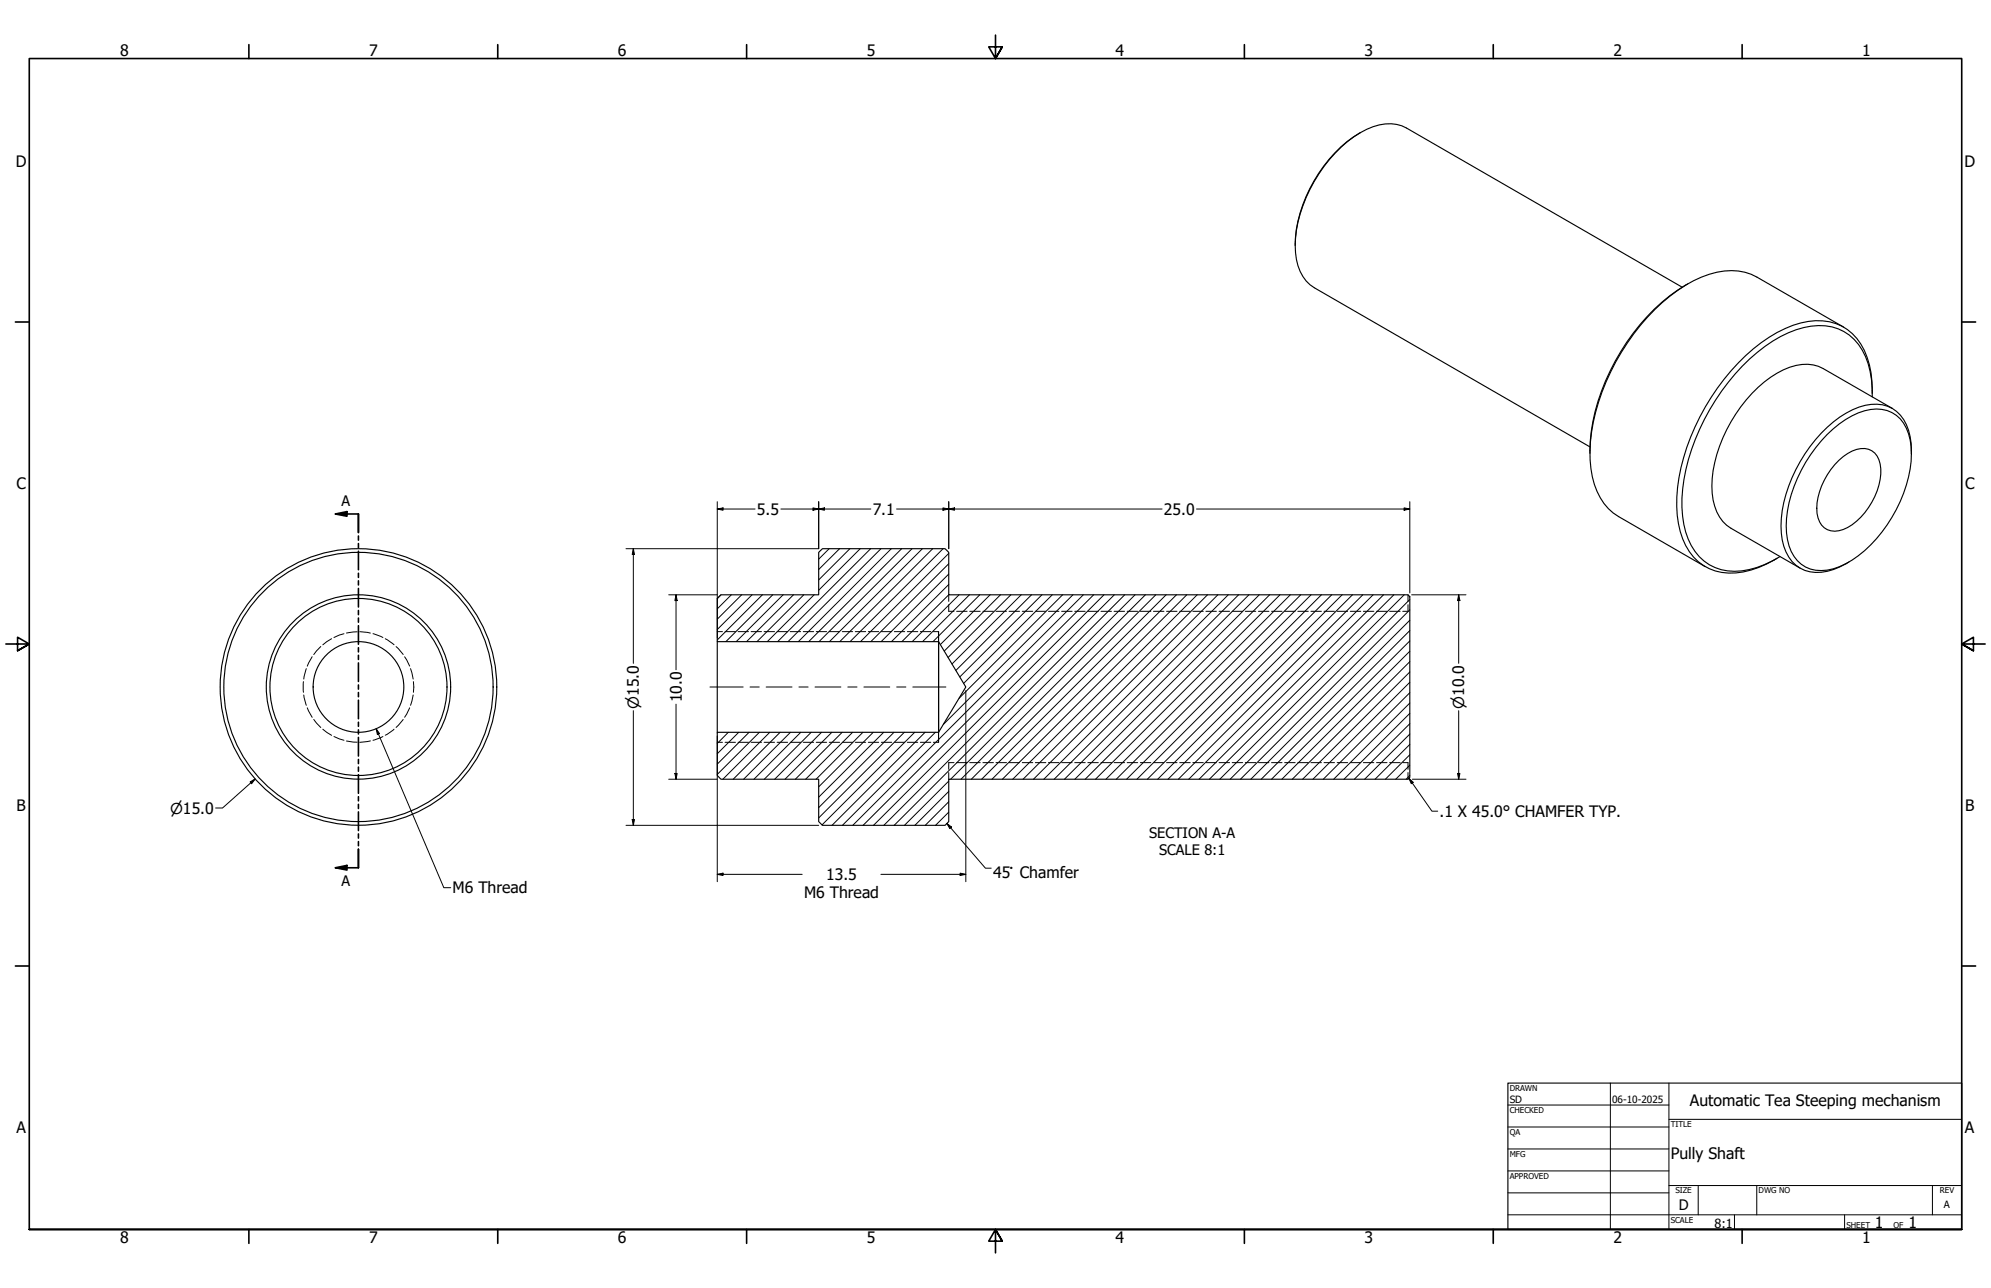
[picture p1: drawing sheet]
<svg xmlns="http://www.w3.org/2000/svg" width="864mm" height="559mm" viewBox="0 0 864 559" stroke-linecap="round" stroke-linejoin="round" font-family="sans-serif">
<!-- layer: Hatch (ANSI) -->
<g fill="none" stroke="#000" stroke-width=".43">
<path d="M359.7 238.1l-4.6 4.5M364.2 238.1l-9.1 9M368.7 238.1l-13.6 13.5M373.1 238.1l-18 18M377.6 238.1l-40.3 40.3M382.1 238.1l-40.3 40.3M386.6 238.1l-40.3 40.3M391.1 238.1l-40.3 40.3M395.6 238.1l-40.4 40.3M400.1 238.1l-40.3 40.3M404.6 238.1l-40.4 40.3M409.1 238.1l-40.4 40.3"/>
<path d="M312.7 258.1l-1.6 1.6M317.2 258.1l-6.1 6.1M321.7 258.1l-10.6 10.5M326.2 258.1l-15.1 15M330.7 258.1l-19.6 19.5M335.2 258.1l-20.3 20.3M339.7 258.1l-20.4 20.3M344.2 258.1l-20.4 20.3M348.7 258.1l-20.4 20.3M353.1 258.1l-20.3 20.3M411.5 258.1l-20.3 20.3M411.5 253.6l-24.8 24.8"/>
<path d="M411.5 249.1l-29.3 29.3M411.5 244.6l-33.8 33.8M411.5 240.1l-38.3 38.3M416 258.1l-20.3 20.3M420.5 258.1l-20.3 20.3M425 258.1l-20.3 20.3M429.5 258.1l-21.6 21.5M434 258.1l-24.4 24.4M438.5 258.1l-27.3 27.2M442.9 258.1l-30 30M447.4 258.1l-32.8 32.8M451.9 258.1l-35.6 35.6"/>
<path d="M456.4 258.1l-38.4 38.4M460.9 258.1l-44.9 44.9M465.4 258.1l-56.2 56.2M469.9 258.1l-100 100M474.4 258.1l-100 100M478.9 258.1l-100 100M483.3 258.1l-99.9 100M487.9 258.1l-100.1 100M492.3 258.1l-80 80M496.8 258.1l-80 80M501.3 258.1l-80 80M505.8 258.1l-80 80"/>
<path d="M510.3 258.1l-80 80M514.8 258.1l-80 80M519.3 258.1l-80 80M523.8 258.1l-80 80M528.2 258.1l-79.9 80M532.8 258.1l-80 80M537.2 258.1l-80 80M541.7 258.1l-80 80M546.2 258.1l-80 80M550.7 258.1l-80 80M555.2 258.1l-80 80M559.7 258.1l-80 80"/>
<path d="M564.2 258.1l-80 80M568.7 258.1l-80 80M573.2 258.1l-80.1 80M577.6 258.1l-79.9 80M582.2 258.1l-80.1 80M586.6 258.1l-80 80M591.1 258.1l-80 80M595.6 258.1l-80 80M600.1 258.1l-80 80M604.6 258.1l-80 80M609.1 258.1l-80 80M611.5 278.1l-60 60"/>
<path d="M611.5 273.6l-64.4 64.5M611.5 269.1l-69 69M611.5 264.6l-73.4 73.5M611.5 260.1l-77.9 78M611.5 296l-42 42.1M611.5 291.5l-46.5 46.6M611.5 287.1l-51 51M611.5 282.5l-55.5 55.6M311.4 317.7l-.3 .3M315.9 317.7l-4.8 4.8M320.4 317.7l-9.3 9.3M324.9 317.7l-13.8 13.8"/>
<path d="M329.4 317.7l-18.3 18.3M333.9 317.7l-20.4 20.4M338.4 317.7l-20.4 20.4M342.9 317.7l-20.4 20.4M347.3 317.7l-20.3 20.4M351.9 317.7l-20.4 20.4M356.3 317.7l-20.3 20.4M360.8 317.7l-20.3 20.4M365.3 317.7l-20.3 20.4M369.8 317.7l-20.3 20.4M374.3 317.7l-20.3 20.4M378.8 317.7l-23.7 23.7"/>
<path d="M383.3 317.7l-28.2 28.2M387.8 317.7l-32.7 32.7M392.3 317.7l-37.2 37.2M396.7 317.7l-40.1 40.2M401.2 317.7l-40.3 40.4M405.7 317.7l-40.3 40.4M611.5 318.5l-19.6 19.6M611.5 314l-24.1 24.1M611.5 309.5l-28.5 28.6M611.5 305l-33 33.1M611.5 300.5l-37.5 37.6M411.5 338.9l-19.2 19.2"/>
<path d="M611.5 336.4l-1.6 1.7M611.5 332l-6.1 6.1M611.5 327.4l-10.6 10.7M611.5 323l-15.1 15.1M411.5 352.4l-5.7 5.7M411.5 347.8l-10.2 10.3M411.5 343.4l-14.7 14.7"/>
</g>
<!-- layer: Hidden Narrow (ANSI) -->
<g fill="none" stroke="#000" stroke-width=".43">
<path d="M411.5 258.1v2.8M610.7 258.1v2.8M143.8 277.1l-3.8 2.7M149.2 275l-4.3 1.6M154.9 274.1l-4.6 .5M156.1 274.1l4.6 .6M161.8 274.9l4.3 1.7M167.1 277.1l3.8 2.6M311.1 274h2.3M314.5 274h4.5M320.1 274h4.6M325.8 274h4.5"/>
<path d="M331.4 274h4.6M337.1 274h4.5M342.8 274h4.5M348.4 274h4.5M354 274h4.6M359.7 274h4.5M365.3 274h4.6M371 274h4.5M376.6 274h4.5M382.3 274h4.5M387.9 274h4.5M393.6 274h4.5"/>
<path d="M399.2 274h4.5M404.8 274h2.3M411.5 262.4v2.8h2.3M414.9 265.2h4.6M420.6 265.2h4.6M426.3 265.2h4.6M432 265.2h4.6M437.7 265.2h4.5M443.4 265.2h4.6M449.1 265.2h4.5M454.8 265.2h4.5M460.5 265.2h4.5"/>
<path d="M466.2 265.2h4.5M471.8 265.2h4.6M477.6 265.2h4.5M483.2 265.2h4.6M488.9 265.2h4.6M494.6 265.2h4.6M500.3 265.2h4.6M506 265.2h4.5M511.7 265.2h4.6M517.4 265.2h4.5M523.1 265.2h4.5M528.8 265.2h4.5"/>
<path d="M534.5 265.2h4.5M540.1 265.2h4.6M545.9 265.2h4.5M551.5 265.2h4.6M557.2 265.2h4.6M562.9 265.2h4.6M568.6 265.2h4.6M574.3 265.2h4.5M580 265.2h4.6M585.7 265.2h4.5M591.4 265.2h4.5M597.1 265.2h4.5"/>
<path d="M602.8 265.2h4.5M610.7 262.4v2.8h-2.3M131.6 295.7v4.7M132.9 290.1l-1.1 4.5M135.4 284.9l-2.1 4.1M139.1 280.5l-3 3.5M171.8 280.5l3.1 3.5M175.5 284.9l2.2 4.1M178.1 290.1l1.1 4.5M179.3 295.7v4.7M131.8 301.5l1.1 4.5M133.3 307.1l2.1 4.1"/>
<path d="M136.1 312.1l3 3.5M140 316.4l3.8 2.6M144.9 319.5l4.3 1.7M166.1 319.5l-4.3 1.7M170.9 316.4l-3.8 2.6M174.9 312.1l-3.1 3.5M177.7 307.1l-2.2 4.1M179.2 301.5l-1.1 4.5M150.3 321.5l4.6 .5M160.7 321.5l-4.6 .6M311.1 322.1h2.3M314.5 322.1h4.5"/>
<path d="M320.1 322.1h4.6M325.8 322.1h4.5M331.4 322.1h4.6M337.1 322.1h4.5M342.8 322.1h4.5M348.4 322.1h4.5M354 322.1h4.6M359.7 322.1h4.5M365.3 322.1h4.6M371 322.1h4.5M376.6 322.1h4.5M382.3 322.1h4.5"/>
<path d="M387.9 322.1h4.5M393.6 322.1h4.5M399.2 322.1h4.5M404.8 322.1h2.3M411.5 335.2v2.9M413.8 330.9h-2.3v2.9M414.9 330.9h4.6M420.6 330.9h4.6M426.3 330.9h4.6M432 330.9h4.6M437.7 330.9h4.5M443.4 330.9h4.6"/>
<path d="M449.1 330.9h4.5M454.8 330.9h4.5M460.5 330.9h4.5M466.2 330.9h4.5M471.8 330.9h4.6M477.6 330.9h4.5M483.2 330.9h4.6M488.9 330.9h4.6M494.6 330.9h4.6M500.3 330.9h4.6M506 330.9h4.5M511.7 330.9h4.6"/>
<path d="M517.4 330.9h4.5M523.1 330.9h4.5M528.8 330.9h4.5M534.5 330.9h4.5M540.1 330.9h4.6M545.9 330.9h4.5M551.5 330.9h4.6M557.2 330.9h4.6M562.9 330.9h4.6M568.6 330.9h4.6M574.3 330.9h4.5M580 330.9h4.6"/>
<path d="M585.7 330.9h4.5M591.4 330.9h4.5M597.1 330.9h4.5M602.8 330.9h4.5M608.4 330.9h2.3v2.9M610.7 335.2v2.9"/>
</g>
<!-- layer: Visible (ANSI) -->
<g fill="none" stroke="#000" stroke-width=".49">
<path d="M590.1 57.5a61 61 0 0 0-28.3 49M729.7 124.6l-119.6-69a18.1 18.1 0 0 0-17.3 .5 58.3 58.3 0 0 0-26.2 29.5 45.7 45.7 0 0 0-3.6 29.7 16.8 16.8 0 0 0 7.1 9.5l119.5 69.1M732 123.2a89.5 89.5 0 0 0-37.4 46.6 75.1 75.1 0 0 0-5 26.9M799.7 141.9l-37.6-21.7a26.9 26.9 0 0 0-24.1 0 78.8 78.8 0 0 0-34.7 32.6 86.6 86.6 0 0 0-13.6 46.8 30.4 30.4 0 0 0 10 23l40 23.3M812.1 170.7a36.7 36.7 0 0 0-6.7-23.8 22.4 22.4 0 0 0-24.4-6.8 62.6 62.6 0 0 0-30.2 20.8 95.7 95.7 0 0 0-23.5 54.8 36.2 36.2 0 0 0 7.3 26 22.1 22.1 0 0 0 21.5 6.4 44.5 44.5 0 0 0 14.7-5.9M812.1 172.2a33.5 33.5 0 0 0-7.9-25 21.9 21.9 0 0 0-21.8-5.1 59.6 59.6 0 0 0-29.8 20.1 93.3 93.3 0 0 0-23.1 54.1 37.7 37.7 0 0 0 5.7 23 21.3 21.3 0 0 0 23.5 7.8 45 45 0 0 0 13.4-5.6M820.8 177.2l-30-17.3a18.1 18.1 0 0 0-17.2 .5 57.9 57.9 0 0 0-26.3 29.6 47.8 47.8 0 0 0-4.2 26.9 17.5 17.5 0 0 0 7.7 12.3l30 17.3M792.5 188.6a33.2 33.2 0 0 1 21.4-11.2 14 14 0 0 1 13.9 10.8 40.6 40.6 0 0 1-2.1 25.8 59.1 59.1 0 0 1-25.1 30.6 17.7 17.7 0 0 1-19.3 .2 18.5 18.5 0 0 1-6.4-13.5 55.7 55.7 0 0 1 12.7-37.1zM797.6 199.7a14.3 14.3 0 0 1 12.9-4.8 8.6 8.6 0 0 1 5.3 8.5 30.4 30.4 0 0 1-14.4 25.4 8.7 8.7 0 0 1-11.3-1 15.6 15.6 0 0 1-.9-14.5 32.9 32.9 0 0 1 8.4-13.6zM829.1 196.8a22.5 22.5 0 0 0-6.5-18.3 17.5 17.5 0 0 0-19-.7 57.9 57.9 0 0 0-26.3 29.5 45.7 45.7 0 0 0-3.6 29.7 15 15 0 0 0 18.9 10.9 33.7 33.7 0 0 0 9.3-4M311.1 259.6l1.6-1.5h42.4v-18.5l1.6-1.5h53.2l1.6 1.5v18.5h199.2l.8 .8v78.4l-.8 .8h-199.2v18.3l-1.6 1.7h-53.2l-1.6-1.7v-18.3h-42.4l-1.6-1.7v-18.7h96l11.8-19.6-11.8-19.7h-96zM311.1 278.4v39.3"/>
<path d="M407.1 274v48.1"/>
<circle cx="155.5" cy="298" r="60"/>
<circle cx="155.5" cy="298" r="58.4"/>
<circle cx="155.5" cy="298" r="40"/>
<circle cx="155.5" cy="298" r="38.4"/>
<circle cx="155.5" cy="298" r="19.7"/>
</g>
<!-- layer: Section Line (ANSI) -->
<g fill="none" stroke="#000" stroke-width=".71">
<path d="M145.5 223l5-1v2zM145.5 223h10v8M155.5 232.6v1.8M155.5 235.8v1.8M155.5 239.1v8.1M155.5 248.7v1.8M155.5 252v1.8M155.5 255.3v8M155.5 264.9v1.8M155.5 268.1v1.8M155.5 271.5v8M155.5 281v1.8"/>
<path d="M155.5 284.3v1.8M155.5 287.6v8.1M155.5 297.2v1.8M155.5 300.5v1.8M155.5 303.8v8M155.5 313.3v1.8M155.5 316.7v1.8M155.5 319.9v8.1M155.5 329.5v1.8M155.5 332.8v1.8M155.5 336.1v8.1M155.5 345.7v1.8"/>
<path d="M155.5 349v1.8M155.5 352.2v8.1M145.5 376.5l5-1v2zM155.5 361.8v1.8M155.5 365.1v1.8M155.5 368.4v8.1h-10"/>
</g>
<g fill="#000">
<path d="M145.5 223l5-1v2z" fill-rule="evenodd"/>
<path d="M145.5 376.5l5-1v2z" fill-rule="evenodd"/>
</g>
<!-- layer: Border (ANSI) -->
<g fill="none" stroke="#000" stroke-width=".71">
<path d="M107.9 19.4v6M215.9 19.4v6M323.8 19.4v6M431.8 15.2v10.2l-2.9-5.1h5.8l-2.9 5.1 2.9-5.1M539.8 19.4v6M647.7 19.4v6M755.6 19.4v6M6.7 139.7h6M850.9 139.7h6M2.5 279.4h10.2l-5.1-2.9v5.8l5.1-2.9-5.1 2.9M861.1 279.4h-10.2l5.1-2.9v5.8l-5.1-2.9 5.1 2.9M6.7 419.1h6"/>
<path d="M850.9 419.1h6M12.7 533.4v-508h838.2v508h-838.2h838.2M107.9 533.4v6M215.9 533.4v6M323.8 533.4v6M434.7 538.5l-2.9-5.1 2.9 5.1h-5.8l2.9-5.1v10.2M539.8 533.4v6M647.7 533.4v6M755.6 533.4v6"/>
</g>
<!-- layer: Title (ANSI) -->
<g fill="none" stroke="#000" stroke-width=".43">
<path d="M654 479.4h69.9M698.5 469.9v63.5M723.9 469.9v63.5M654 488.9h69.9M654 498.5h69.9M723.9 485.6h127M654 508h69.9M654 517.5h69.9M723.9 514.3h127M736.6 514.3v12.7M762 514.3v12.7M838.2 514.3v12.7"/>
<path d="M654 527h196.9M752.3 527v6.4M800.1 527v6.4"/>
</g>
<path d="M654 469.9h196.9v63.5h-196.9z" fill="none" stroke="#000" stroke-width=".49"/>
<!-- layer: Dimension (ANSI) -->
<g fill="none" stroke="#000" stroke-width=".43">
<path d="M311.1 217.7v59.1M355.1 217.7v20.4h-83.6M411.5 217.7v20.4M611.5 217.7v39.5M274.7 238.1l.5 2.5h-1zM274.7 238.1v49.7M311.1 220.8l2.5-.5v1.1zM311.1 220.8h16.4M338.7 220.8h39M352.6 220.3l2.5 .5-2.5 .6zM355.1 220.8l2.5-.5v1.1zM388.9 220.8h115.1"/>
<path d="M409 220.3l2.5 .5-2.5 .6zM411.5 220.8l2.5-.5v1.1zM519 220.8h92.5M609 220.3l2.5 .5-2.5 .6zM290.1 258.1h21M293.2 258.1l.5 2.5h-1zM293.2 258.1v32.5M612.3 258.1h23.6M632.7 258.1l.5 2.5h-1zM632.7 258.1v29.7M418.9 299.6v82.9M163.2 316.2l1.4 2.1-.9 .4z"/>
<path d="M163.2 316.2l29.3 68.9h3M274.7 308.3v49.8M293.2 305.5v32.6M311.1 319.3v63.2M632.7 308.3v29.8M108.5 339.2l2.2-1.2-1.6 2zM110.7 338l-14.2 12.6h-3M290.1 338.1h21M292.7 335.6h1l-.5 2.5zM612.6 338.1h23.3M632.2 335.6h1l-.5 2.5zM271.5 358.1h83.6"/>
<path d="M274.2 355.6h1l-.5 2.5zM311.1 379.3l2.5-.5v1zM311.1 379.3h36.8M382.1 379.3h36.8M416.5 378.8l2.4 .5-2.4 .5z"/>
</g>
<g fill="#000">
<path d="M311.1 220.8l2.5-.5v1.1z" fill-rule="evenodd"/>
<path d="M352.6 220.3l2.5 .5-2.5 .6z" fill-rule="evenodd"/>
<path d="M355.1 220.8l2.5-.5v1.1z" fill-rule="evenodd"/>
<path d="M409 220.3l2.5 .5-2.5 .6z" fill-rule="evenodd"/>
<path d="M411.5 220.8l2.5-.5v1.1z" fill-rule="evenodd"/>
<path d="M609 220.3l2.5 .5-2.5 .6z" fill-rule="evenodd"/>
<path d="M274.7 238.1l.5 2.5h-1z" fill-rule="evenodd"/>
<path d="M293.2 258.1l.5 2.5h-1z" fill-rule="evenodd"/>
<path d="M632.7 258.1l.5 2.5h-1z" fill-rule="evenodd"/>
<path d="M163.2 316.2l1.4 2.1-.9 .4z" fill-rule="evenodd"/>
<path d="M292.7 335.6h1l-.5 2.5z" fill-rule="evenodd"/>
<path d="M632.2 335.6h1l-.5 2.5z" fill-rule="evenodd"/>
<path d="M108.5 339.2l2.2-1.2-1.6 2z" fill-rule="evenodd"/>
<path d="M274.2 355.6h1l-.5 2.5z" fill-rule="evenodd"/>
<path d="M311.1 379.3l2.5-.5v1z" fill-rule="evenodd"/>
<path d="M416.5 378.8l2.4 .5-2.4 .5z" fill-rule="evenodd"/>
</g>
<!-- layer: Centerline (ANSI) -->
<path d="M307.9 298.1h14.4M325.3 298.1h4M332.3 298.1h11.2M346.5 298.1h4M353.5 298.1h11.2M367.7 298.1h4M374.7 298.1h11.2M388.9 298.1h4M395.9 298.1h14.4" fill="none" stroke="#000" stroke-width=".43"/>
<!-- layer: Symbol (ANSI) -->
<path d="M611.1 337.6l1.9 1.8-.9 .6zM611.1 337.6l10 14.3h2.5M410.7 357.3l2 1.5-.7 .7zM410.7 357.3l16.7 19.4h2.5" fill="none" stroke="#000" stroke-width=".43"/>
<g fill="#000">
<path d="M611.1 337.6l1.9 1.8-.9 .6z" fill-rule="evenodd"/>
<path d="M410.7 357.3l2 1.5-.7 .7z" fill-rule="evenodd"/>
</g>
<g font-size="6.8">
<text x="52.1" y="24.4">8</text>
<text x="160.1" y="24.4">7</text>
<text x="268" y="24.4">6</text>
<text x="376" y="24.4">5</text>
<text x="483.9" y="24.4">4</text>
<text x="591.9" y="24.4">3</text>
<text x="699.8" y="24.4">2</text>
<text x="807.8" y="24.4">1</text>
<text x="6.8" y="72.4">D</text>
<text x="852.1" y="72.4">D</text>
<text x="7.1" y="212.1">C</text>
<text x="852.3" y="212.1">C</text>
<text x="328.3" y="223.3">5.5</text>
<text x="378.5" y="223.4">7.1</text>
<text x="504.9" y="223.3">25.0</text>
<text x="295.7" y="304.7" transform="rotate(-90 295.7 304.7)">10.0</text>
<text x="7.2" y="351.8">B</text>
<text x="852.4" y="351.8">B</text>
<text x="624.4" y="354.4">.1 X 45.0° CHAMFER TYP.</text>
<text x="358.4" y="381.8">13.5</text>
<text x="430.7" y="381">45° Chamfer</text>
<text x="196.3" y="387.6">M6 Thread</text>
<text x="348.8" y="389.6">M6 Thread</text>
<text x="733" y="479.7">Automatic Tea Steeping mechanism</text>
<text x="7.1" y="491.5">A</text>
<text x="852.3" y="491.5">A</text>
<text x="724.7" y="503">Pully Shaft</text>
<text x="813.3" y="532.6">1</text>
<text x="827.8" y="532.6">1</text>
<text x="52.1" y="539.4">8</text>
<text x="160.1" y="539.4">7</text>
<text x="268" y="539.4">6</text>
<text x="376" y="539.4">5</text>
<text x="483.9" y="539.4">4</text>
<text x="591.9" y="539.4">3</text>
<text x="699.8" y="539.4">2</text>
<text x="807.8" y="539.4">1</text>
</g>
<g font-size="6.5">
<text x="277.1" y="307.5" transform="rotate(-90 277.1 307.5)">⌀15.0</text>
<text x="635.1" y="307.5" transform="rotate(-90 635.1 307.5)">⌀10.0</text>
<text x="73.8" y="353">⌀15.0</text>
</g>
<g font-size="6.3">
<text x="148.1" y="219.5">A</text>
<text x="498.5" y="363.5">SECTION A-A</text>
<text x="502.7" y="371">SCALE 8:1</text>
<text x="148.1" y="384.5">A</text>
<text x="728.1" y="524.9">D</text>
</g>
<text font-size="5.5" x="743.7" y="532.6">8:1</text>
<g font-size="4.3">
<text x="654.8" y="478.6">SD</text>
<text x="699.3" y="478.6">06-10-2025</text>
<text x="843.2" y="524.2">A</text>
</g>
<g font-size="3.5">
<text x="654.8" y="473.2">DRAWN</text>
<text x="654.8" y="482.8">CHECKED</text>
<text x="724.7" y="488.9">TITLE</text>
<text x="654.8" y="492.3">QA</text>
<text x="654.8" y="501.8">MFG</text>
<text x="654.8" y="511.4">APPROVED</text>
<text x="726.7" y="517.7">SIZE</text>
<text x="762.8" y="517.7">DWG NO</text>
<text x="841.4" y="517.7">REV</text>
<text x="724.7" y="530.4">SCALE</text>
<text x="800.9" y="532.6">SHEET</text>
<text x="821.3" y="532.6">OF</text>
</g>
</svg>
